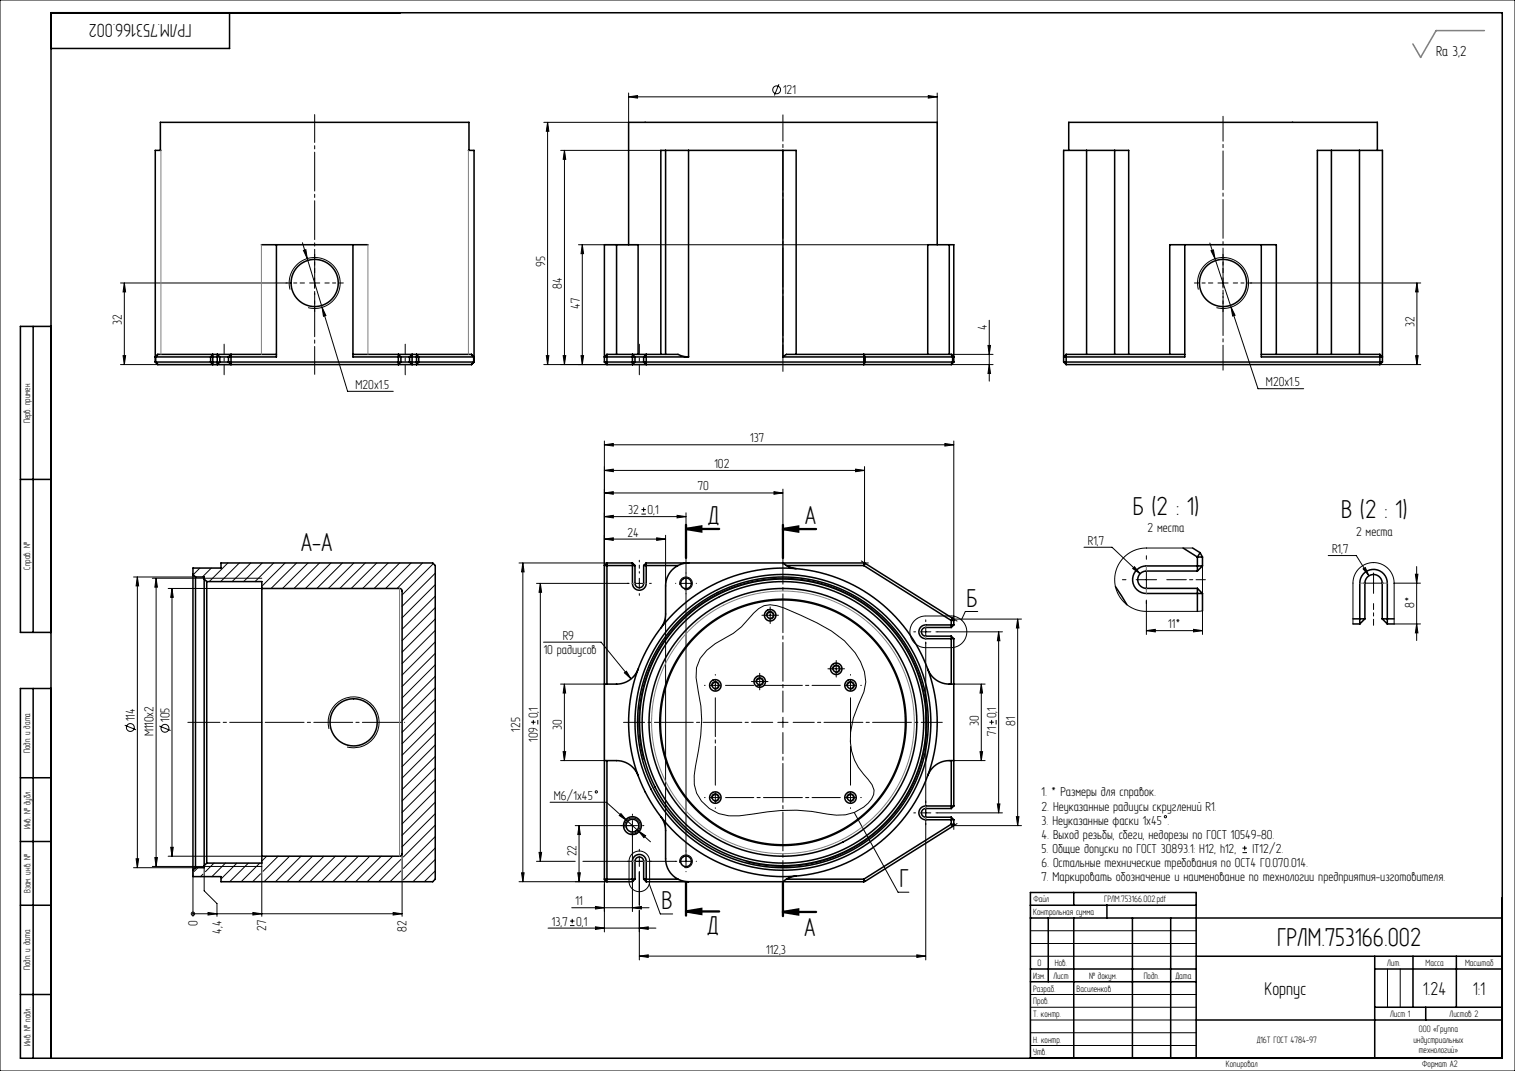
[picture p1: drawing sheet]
<svg xmlns="http://www.w3.org/2000/svg" width="594mm" height="420mm" viewBox="0 0 594 420" stroke-linecap="round" stroke-linejoin="round" font-family="sans-serif">
<g fill="none" stroke="#000" stroke-width=".39">
<path d="M0 0h594v420h-594zM246.5 38l3.5-.5v1zM246.5 36.5v11.5h-33.3M246.5 38h121M305.4 33l-1.8 4.4M364 37.5l3.5 .5-3.5 .5zM367.5 36.5v11.5M214.7 48l.5 3.5h-1zM214.7 48v95M219.8 59h39.3M221.3 59v84M221.3 59l.5 3.5h-1z"/>
<path d="M118.6 95.2l7.7 25.3M119 98.2l.9-.3 .6 3.5zM226.8 96h136.9M228.3 96l.5 3.5h-1zM228.3 96v47M474.3 95.3l18.9 57.1h17.9M474.8 98.3l1-.3 .6 3.5zM47.3 111h65.3M48.8 111l.5 3.5h-1zM48.8 111v32M113.7 113.6a10 10 0 0 1 8.8-12.6 10 10 0 0 1 10.8 10.8 10 10 0 0 1-12.5 8.8M121.4 111h4"/>
<path d="M123.4 109v4M469.9 113.6a10 10 0 0 1 8.8-12.6 10 10 0 0 1 10.8 10.8 10 10 0 0 1-12.6 8.8M477.5 111h4M479.5 109v4M490.3 111h66.7M555.5 111v32M555.5 111l.5 3.5h-1zM48.3 139.5h1l-.5 3.5zM126.3 120.5l1.5 3.2-1 .3zM126.3 120.5l10 33h17.9M214.2 139.5h1l-.5 3.5zM220.8 139.5h1l-.5 3.5z"/>
<path d="M227.8 139.5h1l-.5 3.5zM373 139h16.4M387.4 135.5h1l-.5 3.5zM387.9 125.6v23.9M482.7 120.5l1.5 3.1-.9 .3zM555 139.5h1l-.5 3.5zM47.3 143h43.3M213.2 143h40.2M373 143h16.4M387.9 143l.5 3.5h-1zM541 143h16M237 174.4l3.5-.5v1z"/>
<path d="M237 172.9v125.4h-17.2M237 174.4h137M370.5 173.9l3.5 .5-3.5 .5zM374 172.9v70.4M237 184.5l3.5-.5v1zM237 184.5h102M237 193.3l3.5-.5v1zM237 193.3h70M251.5 199.8h1.7M252.4 199v1.7M303.5 192.8l3.5 .5-3.5 .5zM307 191.8v29.5"/>
<path d="M335.5 184l3.5 .5-3.5 .5zM339 183v37.8M237 211.4l3.5-.5v1zM237 202.6l3.5-.5v1zM237 211.4h24M237 202.6h32M251.5 201.6h1.7M257.5 210.9l3.5 .5-3.5 .5zM261 209.9v115.9M265.5 202.1l3.5 .5-3.5 .5zM269 201.1v138.7M337.7 220l1.5 .9"/>
<path d="M425 214.6h11l11 10.4M467.6 214.9h-18.7l-2.5 .4-2.2 .8-3.3 2.3-2.4 3.1-1.3 3.8v3.9l1 3.4 1.9 2.9 2.6 2.3 3.2 1.4 3.4 .6 22.2-.2M520.8 217.9h11l4.9 7.9M52.4 226.3h24.3M53.9 226.3v114M53.9 226.3l.5 3.5h-1zM61.2 226.8v113M61.2 226.8l.5 3.5h-1zM65.9 230.8h36.8M67.4 230.8v105M67.4 230.8l.5 3.5h-1zM78.4 222.8l-2.6 2.6"/>
<path d="M82.9 222.8l-3.5 3.5M89.3 220.8l-7.3 7.3M93.8 220.8l-7.3 7.3M98.3 220.8l-7.3 7.3M102.7 226.8h-43M102.8 220.8l-7.3 7.3M107.3 220.8l-7.3 7.3M111.8 220.8l-9.1 9.1M116.3 220.8l-10 10M120.8 220.8l-10 10M125.3 220.8l-10 10M129.8 220.8l-10 10"/>
<path d="M134.2 220.8l-10 10M138.7 220.8l-10 10M143.2 220.8l-10 10M147.7 220.8l-10 10M152.2 220.8l-10 10M156.7 220.8l-10 10M161.2 220.8l-10 10M165.7 220.8l-10 10M169.9 221l-12.2 12.3M170.7 224.8l-13 13M170.7 229.3l-13 13M170.7 233.8l-13 13"/>
<path d="M170.7 238.3l-13 13M203.5 220.8h34.5M205 220.8l.5 3.5h-1zM205 220.8v125M210.4 228.8h36.1M211.9 228.8l.5 3.5h-1zM211.9 228.8v109M248.7 228.8h4M250.7 226.8v4M266.6 229.4a2.5 2.5 0 0 1 2.1-3.1 2.5 2.5 0 0 1 2.8 2.7 2.5 2.5 0 0 1-3.2 2.2M267 228.8h4M302 239.3v4"/>
<path d="M338.7 220.8h1.8M383.4 239.8h-4.9l-1.6 3.3M444.8 222.2l2.2 2.8-2.9-2zM445.5 227.3h8M449.5 223.3v8M449.5 235.7v13.1M471.5 221.9v26.9M534.5 223.1l.8-.5 1.4 3.2zM534.5 228.7h8M538.5 224.7v8M546.6 228.7l-.3-2.3-1-2.2-1.6-1.7-2-1.3-2.3-.5-2.4 .1-2.2 .7-1.9 1.4-1.6 2.3-.8 2.6v16.9M546.6 228.7v16h10.3"/>
<path d="M546.6 228.7h10.3M554.9 225.2h1l-.5 3.5zM555.4 222.2v29M170.7 242.7l-13 13M170.7 247.2l-13 13M170.7 251.7l-13 13M170.7 256.2l-13 13M213.1 251.8h22.6l11.7 14.5M277.1 255l3.3-2.6 7.1-4 3.2-2.6 4.8-5.4a8.1 8.1 0 0 1 9.1-2.9 124.6 124.6 0 0 1 21.4 9.9 28.3 28.3 0 0 1 12.9 16l.6 4-.8 3.9-2.1 5a26.9 26.9 0 0 0-1.6 21.8 55.4 55.4 0 0 0 6.9 9.6 5.6 5.6 0 0 1-1.5 7.3 16.5 16.5 0 0 1-16.1 4.3 67.9 67.9 0 0 0-29-.1l-5.5 .7a15.1 15.1 0 0 1-17.1-19.4 65.7 65.7 0 0 0 1.1-29.2l-.9-5.5 .2-4 1.4-3.6zM300 241.3h4M300.5 241.7a1.5 1.5 0 0 1 1.3-1.9 1.5 1.5 0 0 1 1.7 1.6 1.5 1.5 0 0 1-1.9 1.3M358.5 243.4l1.7-1.2 2.1-.6h10.6a6.2 6.2 0 0 1 6.2 6.2 6.2 6.2 0 0 1-6.2 6.2h-9.9a6.2 6.2 0 0 1-5.8-3.8 6.2 6.2 0 0 1 1.3-6.8z"/>
<path d="M361 247.8h4M363 245.8v4M363 252v124.4M367.7 247.8h25.3M373.5 242.5l1.7 1.1M374 242.8h26.5M391.5 247.8l.5 3.5h-1zM391.5 247.8v71M399 242.8v81M399 242.8l.5 3.5h-1zM449.5 247.3l3.5-.5v1zM449.5 247.3h22"/>
<path d="M468 246.8l3.5 .5-3.5 .5zM555.4 244.7l.5 3.5h-1zM170.7 260.7l-13 13M170.7 265.2l-13 13M170.7 269.7l-13 13M170.7 274.2l-13 13M170.7 278.7l-13 13M219.8 268.3h17.2M221.3 268.3v30M221.3 268.3l.5 3.5h-1zM244.8 263.9l.8-.7 1.8 3.1zM278.5 268.8h4"/>
<path d="M279 269.2a1.5 1.5 0 0 1 1.3-1.9 1.5 1.5 0 0 1 1.7 1.6 1.5 1.5 0 0 1-1.9 1.3M280.5 266.8v4M295.9 267.3h4M296.4 267.7a1.5 1.5 0 0 1 1.3-1.9 1.5 1.5 0 0 1 1.7 1.6 1.5 1.5 0 0 1-1.9 1.3M297.9 265.3v4M325.9 262.3h4M326.4 262.7a1.5 1.5 0 0 1 1.3-1.9 1.5 1.5 0 0 1 1.7 1.6 1.5 1.5 0 0 1-1.9 1.3M327.9 260.3v4M332 269.2a1.5 1.5 0 0 1 1.3-1.9 1.5 1.5 0 0 1 1.7 1.6 1.5 1.5 0 0 1-1.9 1.3M374 268.3h12.2M384.7 268.3l.5 3.5h-1zM384.7 268.3v30"/>
<path d="M48.9 284.4l4.4 1.8M62.5 284.7l4.4 1.8M129 285.9a10 10 0 0 1 8.8-12.6 10 10 0 0 1 10.8 10.8 10 10 0 0 1-12.5 8.8M170.7 283.2l-13 13M170.7 287.6l-13 13M170.7 292.1l-13 13M170.7 296.6l-13 13M208.2 283.2h1.8M209.1 282.3v1.8M210.9 282.3v1.8M220.8 294.8h1l-.5 3.5zM252.4 297.9a56.5 56.5 0 0 1 49.6-70.9 56.5 56.5 0 0 1 61.3 61.2 56.5 56.5 0 0 1-71 49.7"/>
<path d="M305 283.3h4M307 281.3v4M374 298.3h12.2M384.2 294.8h1l-.5 3.5zM387.9 283.2h1.8M388.8 282.3v1.8M390.6 282.3v1.8M170.7 301.1l-13 13M170.7 305.6l-13 13M170.7 310.1l-13 13M170.7 314.6l-13 13M170.7 319.1l-13 13"/>
<path d="M215.7 314.6h22.1l17.2 15.5M243.5 319.1l2.2 2.7-2.9-2zM279 313.2a1.5 1.5 0 0 1 1.3-1.9 1.5 1.5 0 0 1 1.7 1.6 1.5 1.5 0 0 1-1.9 1.3M332 313.2a1.5 1.5 0 0 1 1.3-1.9 1.5 1.5 0 0 1 1.7 1.6 1.5 1.5 0 0 1-1.9 1.3M334.9 318.6l17.2 31.3h4.3M361 318.8h4M367.7 318.8h25.3M391 315.3h1l-.5 3.5zM53.4 336.8h1l-.5 3.5zM60.7 336.3h1l-.5 3.5zM65.9 335.8h36.8M66.9 332.3h1l-.5 3.5z"/>
<path d="M80.1 339.5v9.8l5 5v5M83.9 338.5l-3.3 3.3M88.4 338.5l-5.3 5.3M92.9 338.5l-6.2 6.2M97.4 338.5l-7.3 7.3M101.9 338.5l-7.3 7.3M102.7 338.5v20.8M102.7 339.8h-43M104.6 335.8l-1.9 1.9M109.1 335.8l-5.9 5.9M113.5 335.8l-10 10M118 335.8l-10 10"/>
<path d="M122.5 335.8l-10 10M127 335.8l-10 10M131.5 335.8l-10 10M136 335.8l-10 10M140.5 335.8l-10 10M145 335.8l-10 10M149.5 335.8l-10 10M154 335.8l-10 10M157.2 337.1l-8.8 8.7M157.7 334.8v24.5M170.7 323.6l-12.5 12.5M170.7 328.1l-12.5 12.5"/>
<path d="M170.7 332.5l-12.5 12.5M170.7 337l-8.8 8.8M210.4 337.8h15.1M211.4 334.3h1l-.5 3.5zM227 323.8v22M227 323.8l.5 3.5h-1zM228.5 337.8h36.9M245.1 324.5a3 3 0 0 1 2.6-3.7 3 3 0 0 1 3.3 3.2 3 3 0 0 1-3.8 2.7M247.8 334.9a4 4 0 0 1 4.4-.9 4 4 0 0 1 2.5 3.8v7.8a4 4 0 0 1-4 4.1 4 4 0 0 1-4.1-4.1l.1-8.4 .4-1.4zM248 321.8v35.7M250 323.8h-24.5M250.2 325.8l2.9 1.9-.6 .8z"/>
<path d="M250.7 335.8v4M266.6 338.4a2.5 2.5 0 0 1 2.1-3.1 2.5 2.5 0 0 1 2.8 2.7 2.5 2.5 0 0 1-3.2 2.2M267 337.8h4M374 323.2v2.1M374 323.8h26.5M375.2 323l-1.7 1.1M398.5 320.3h1l-.5 3.5zM487.1 334.4h1.8M487.1 332.6h1.8M488 331.7v1.8M52.4 340.3h24.3M75.7 358.3h.1"/>
<path d="M75.7 341.3v18M75.7 358.3h82M77.6 340.3l-1.4 1.4M79.6 342.8l-1 1M81.6 357.8l3.5 .5-3.5 .5zM99.2 357.8l3.5 .5-3.5 .5zM102.2 342.7l-3.1 3.1M154.2 357.8l3.5 .5-3.5 .5zM157.2 341.6l-4.3 4.2M170.7 341.5l-4.3 4.3M203.5 345.8h34.5M204.5 342.3h1l-.5 3.5z"/>
<path d="M224.2 356h30.3M226.5 342.3h1l-.5 3.5zM233.5 355.5l3.5 .5-3.5 .5zM237 344.8v20.7M248 356l3.5-.5v1zM250.7 342v13M250.7 357v19.4M254.6 346.7l4.3 11.7h4.8M214.9 364h42.3M223.5 363h1.7M223.5 361.2h1.7M224.4 360.3v1.8"/>
<path d="M233.5 363.5l3.5 .5-3.5 .5zM250.7 374.9l3.5-.5v1zM250.7 374.9h112.3M250.7 364l3.5-.5v1zM359.5 374.4l3.5 .5-3.5 .5zM404 365h65M404 370h65M404 375h65M544 380v15M549 380v15M404 400h65M404 395h65"/>
<path d="M404 390h65M404 410h65M404 405h65"/>
<circle cx="304.5" cy="35.2" r="1.54"/>
<circle cx="51.1" cy="285.3" r="1.54"/>
<circle cx="64.7" cy="285.6" r="1.54"/>
<circle cx="233.8" cy="310.5" r=".44"/>
<circle cx="456.9" cy="320.3" r=".44"/>
<circle cx="75.7" cy="358.3" r=".67"/>
</g>
<g fill="none" stroke="#000" stroke-width=".9" stroke-linecap="butt">
<path d="M269 207.4l6-1v2zM307 207.5l6-1v2zM269 357.4l6-1v2zM307 357.6l6-1v2z"/>
<circle cx="307" cy="283.3" r="48.2"/>
</g>
<g fill="none" stroke="#000" stroke-width=".39" stroke-dasharray="15.2 1.3 1.3 1.3">
<path d="M449.5 219.3v-1.4M246.7 228.8h-.7M250.7 232.8v.7M254.7 228.8h.7M265 228.8h-.1M269 224.8v-.1M269 232.8v.1M273 228.8h.1M302 239.3v-1.3M441.5 227.3h-1.4M449.5 235.3v1.4M530.5 228.7h.1"/>
<path d="M538.5 220.7v-.1M546.5 228.7h.1M300 241.3h-1.3M302 243.3v1.2M304 241.3h1.2M359 247.8h-.7M363 243.8v-.7M363 251.8v.7M367 247.8h.7M276.5 268.8h-.3M280.5 264.8v-.3M295.9 267.3h-1.3"/>
<path d="M297.9 265.3v-1.3M297.9 269.3v1.2M299.9 267.3h1.2M325.9 262.3h-1.3M327.9 260.3v-1.3M327.9 264.3v1.2M329.9 262.3h1.2M333.5 268.8v-2M333.5 268.8h-2M333.5 268.8v2M333.5 268.8h2M333.5 264.8v-.3"/>
<path d="M337.5 268.8h.2M248 319.8v-.5M276.5 312.8h-.3M280.5 312.8v-2M280.5 312.8h-2M280.5 312.8v2M280.5 312.8h2M280.5 316.8v.2M333.5 312.8v-2M333.5 312.8h-2M333.5 312.8v2M333.5 312.8h2"/>
<path d="M333.5 316.8v.2M337.5 312.8h.2M359 318.8h-.7M363 314.8v-.7M367 318.8h.7M244 323.8h-.5M246.7 337.8h-.7M248 327.8v.5M250.7 333.8v-.7M252 323.8h.5M254.7 337.8h.7M265 337.8h-.1"/>
<path d="M269 333.8v-.1M273 337.8h.1M363 322.8v.7M250.7 341.8v.7M269 341.8v.1"/>
</g>
<path d="M538.5 236.7v8.5" fill="none" stroke="#000" stroke-width=".39" stroke-dasharray="15.2 1.3 1.3 1.3" stroke-dashoffset="12.9"/>
<path d="M119.4 111h-7.3M123.4 107v-7.3M123.4 115v7.2M127.4 111h7.2M475.5 111h-7.2M479.5 107v-7.3M479.5 115v7.2M483.5 111h7.3" fill="none" stroke="#000" stroke-width=".39" stroke-dasharray="15.2 1.3 1.3 1.3" stroke-dashoffset="13.5"/>
<path d="M457.5 227.3h15.1" fill="none" stroke="#000" stroke-width=".39" stroke-dasharray="15.2 1.3 1.3 1.3" stroke-dashoffset="7.6"/>
<path d="M307 279.3v-58.5M303 283.3h-58.5M307 287.3v58.5M311 283.3h58.5" fill="none" stroke="#000" stroke-width=".39" stroke-dasharray="15.2 1.3 1.3 1.3" stroke-dashoffset="6.9"/>
<path d="M250.7 224.8v-5.1" fill="none" stroke="#000" stroke-width=".39" stroke-dasharray="15.2 1.3 1.3 1.3" stroke-dashoffset="14.6"/>
<path d="M284.5 268.8h45M284.5 312.8h45" fill="none" stroke="#000" stroke-width=".39" stroke-dasharray="15.2 1.3 1.3 1.3" stroke-dashoffset="4.2"/>
<path d="M280.5 308.8v-36M333.5 308.8v-36" fill="none" stroke="#000" stroke-width=".39" stroke-dasharray="15.2 1.3 1.3 1.3" stroke-dashoffset="-.9"/>
<path d="M479.5 45.6v99.5" fill="none" stroke="#000" stroke-width=".39" stroke-dasharray="15.2 1.3 1.3 1.3" stroke-dashoffset="5.5"/>
<path d="M102.7 283.3h-29" fill="none" stroke="#000" stroke-width=".39" stroke-dasharray="15.2 1.3 1.3 1.3" stroke-dashoffset="2.6"/>
<path d="M102.7 283.3h56" fill="none" stroke="#000" stroke-width=".39" stroke-dasharray="15.2 1.3 1.3 1.3" stroke-dashoffset="-1.3"/>
<path d="M123.4 44.9v101.9" fill="none" stroke="#000" stroke-width=".39" stroke-dasharray="15.2 1.3 1.3 1.3" stroke-dashoffset="4.3"/>
<path d="M87.9 135v12M158.9 135v12M250.7 135v12" fill="none" stroke="#000" stroke-width=".39" stroke-dasharray="15.2 1.3 1.3 1.3" stroke-dashoffset="11.1"/>
<path d="M307 45v100.6" fill="none" stroke="#000" stroke-width=".39" stroke-dasharray="15.2 1.3 1.3 1.3" stroke-dashoffset="4.9"/>
<path d="M269 207.4h13M269 205.8v13M307 207.5h13M307 205.9v13M269 346v13.1M269 357.4h13M307 346.3v13M307 357.6h13" fill="none" stroke="#000" stroke-width=".9"/>
<g fill="none" stroke="#000" stroke-width=".6">
<path d="M90 5v14h-70M62.9 59v-11h121v11M63.1 59h-2.2v83M183.7 59h2.2v83M261 59h9M261 59h-1.9v80M261 59v80M270 59v81M270 59h37M307 59h5.2v80M307 59v81M419 59v-11h121v11"/>
<path d="M426 59h-9v83M426 59h11M426 59v80M437 59h5.5v80M437 59v80M522 59h-5.5v80M522 59h11M522 59v80M533 59h9v83M533 59v80M102.5 96h5.9M108.4 96v44h-18.8"/>
<path d="M108.4 96h30M138.4 96h5.9M138.4 96v44h18.8M241.7 96h8.5v43M241.7 96h-4.7v46M241.7 96v43M246.5 96v-48h121v48M372.2 96h-8.5v43M372.2 96h1.8v46M372.2 96v43M464.5 96h-5.9v43M464.5 96v44h-47.5l1-1"/>
<path d="M464.5 96h30M494.5 96h5.9v43M494.5 96v44h47.5l-1-1M13 128v120M20 128h-12v120h12M61.9 139l-1 1h25.3M61.9 139h23.3M61.9 139l-.9 1v2l.9 1M83.4 139v4l-.8-1v-2zM85.2 139h5.4M85.2 139v4M85.2 139l1 1"/>
<path d="M86.2 140h3.4M86.2 140v2M89.6 140v2M90.6 139h17.8M90.6 139v4M90.6 139l-1 1M138.4 139h17.8M156.2 139h5.4M156.2 139v4M156.2 139l1 1M157.2 140h3.4M157.2 140v2"/>
<path d="M160.6 140v2M161.6 139h23.3M161.6 139v4M161.6 139l-1 1M163.3 139l.9 1v2l-.9 1zM184.9 139l1 1h-25.3M184.9 139l.8 1v2l-.8 1M238 139l-1 1h12M238 139h10M238 139v4M248 139h5.4M248 139v4"/>
<path d="M248 139l1 1M249 140h3.4M249 140v2M252.4 140h17.6M252.4 140v2M253.4 139h12.4l2.5 .8 1.7 .2M253.4 139v4M253.4 139l-1 1M338.7 139l.5 1v2l-.5 1zM373 139h-64.7l-1.3 1M373 139l1 1h-67M373 139l.5 1v2l-.5 1"/>
<path d="M418 139h46.5M418 139v4M494.5 139h46.5M541 139v4M60.9 142h25.3M60.9 142l1 1M61.9 143h23.3M85.2 143h5.4M86.2 142h3.4M86.2 142l-1 1M89.6 142h67.6M89.6 142l1 1"/>
<path d="M90.6 143h65.6M156.2 143h5.4M157.2 142h3.4M157.2 142l-1 1M160.6 142h25.3M160.6 142l1 1M161.6 143h23.3M185.9 142l-1 1M237 142h12M237 142l1 1M238 143h10M248 143h5.4"/>
<path d="M249 142h3.4M249 142l-1 1M252.4 142h121.6M252.4 142l1 1M253.4 143h119.6M374 142l-1 1M417 142h125M417 142l1 1M418 143h123M542 142l-1 1M8 188h12M463.9 214.9l5.6 3.5"/>
<path d="M467.6 214.9l2.9 1.8M469.5 218.4v5.5M469.5 218.4h2M470.5 216.7l-1 1.7M470.5 216.7l1 1.7M471.5 218.4v3.5M75.7 225.3v116M75.7 225.3v-2.5h11v-2h83l1 1v123l-1 1h-83v-2h-11v-2.5M75.7 225.3l1 1M76.7 226.3v114M76.7 226.3h3.4v.8M80.1 227.1v112.4"/>
<path d="M80.1 227.1l1 1M81.1 228.1v110.4M81.1 228.1h21.6v2.7M102.7 230.8h54l.7 .3 .3 .7-.1 103.4-.9 .6h-54M102.7 230.8v105M237 221.8v123M237 221.8h12M238 220.8v47.5M238 220.8h10M238 220.8l-1 1M248 220.8v8a2.7 2.7 0 0 0 2.7 2.7 2.7 2.7 0 0 0 2.7-2.7v-8M248 220.8l1 1"/>
<path d="M249 221.8v7a1.7 1.7 0 0 0 1.7 1.7 1.7 1.7 0 0 0 1.7-1.7v-7M252.4 221.8h13.4M253.4 220.8h85.3M253.4 220.8l-1 1M270 220.8a9 9 0 0 0-9 9v11a9 9 0 0 1-1.9 5.5M307 220.8a9 9 0 0 0 5.2 2.2M308.3 221.8h30.4M338.7 220.8v1M338.7 221.8l34.3 21.5M338.7 220.8l.5 .1M339.2 220.9l-.5 .9M339.2 220.9l34.3 21.6"/>
<path d="M437.3 230l4.5 7.1M469.5 223.9h-20a3.4 3.4 0 0 0-3.4 3.4 3.4 3.4 0 0 0 3.4 3.4h20M469.5 230.7v9.1M469.5 230.7l2 2M471.5 221.9h-22a5.4 5.4 0 0 0-5.4 5.4 5.4 5.4 0 0 0 5.4 5.4h22M471.5 232.7v6.9M471.5 221.9l-2 2M373 246.1h-10a1.7 1.7 0 0 0-1.7 1.7 1.7 1.7 0 0 0 1.7 1.7h10M373 243.3v2.8M373 249.5v18.8M373 249.5l1 1M373 243.3h1"/>
<path d="M373.5 242.5l-.5 .8M373.5 242.5l.5 .8M374 245.1h-11a2.7 2.7 0 0 0-2.7 2.7 2.7 2.7 0 0 0 2.7 2.7h11M374 243.3v1.8M374 250.5v65.6M374 245.1l-1 1M530.5 242.7h4.6M530.5 244.7h2.6M533.1 244.7v-16a5.4 5.4 0 0 1 5.4-5.4 5.4 5.4 0 0 1 5.4 5.4v16M535.1 242.7v-14a3.4 3.4 0 0 1 3.4-3.4 3.4 3.4 0 0 1 3.4 3.4v14M535.1 242.7l-2 2M541.9 242.7h4.7"/>
<path d="M541.9 242.7l2 2M543.9 244.7h2.7M13 270v145M20 270h-12v145h581v-410h-569v410M250.2 262.4a9 9 0 0 1-8.5 5.9h-4.7M363.7 262.4a9.3 9.3 0 0 0 10.3 5.9M237 298.3h4.7a9 9 0 0 1 8.5 5.9M238 298.3v47.5M373 298.3v18.8M374 298.3a9.4 9.4 0 0 0-10.3 5.9M8 305h12M373 317.1h-10a1.7 1.7 0 0 0-1.7 1.7 1.7 1.7 0 0 0 1.7 1.7h10"/>
<path d="M374 316.1h-11a2.7 2.7 0 0 0-2.7 2.7 2.7 2.7 0 0 0 2.7 2.7h11M374 316.1l-1 1M8 330h12M80.1 339.5v.8h-3.4M81.1 338.5l-1 1M102.7 335.8v2.7h-21.6M259.1 320.3a9 9 0 0 1 1.9 5.5v11a9 9 0 0 0 9 9M373 320.5v2.7M373 323.2l-34.3 21.6M373 323.2h1M373 320.5l1 1M373 323.2l.5 .9"/>
<path d="M373.5 324.1l-34.3 21.5M374 321.5v1.7M374 323.2l-.5 .9M8 355h12M76.7 340.3l-1 1M237 344.8h12M237 344.8l1 1M238 345.8h10M248 345.8v-8a2.7 2.7 0 0 1 2.7-2.7 2.7 2.7 0 0 1 2.7 2.7v8M249 344.8v-7a1.7 1.7 0 0 1 1.7-1.7 1.7 1.7 0 0 1 1.7 1.7v7M249 344.8l-1 1M252.4 344.8h13.4"/>
<path d="M252.4 344.8l1 1M253.4 345.8h85.3M308.3 344.8h30.4M312.2 343.6a9 9 0 0 0-5.2 2.2M338.7 344.8v1M338.7 344.8l.5 .8M339.2 345.6l-.5 .2M404 360h185M404 355h65M411 360v25M421 350v5M421 360v55"/>
<path d="M434 355v5M444 360v55M459 360v55M404 380h65M469 375h120M539 375v40M539 380h50M554 375v20M571 375v20M8 390h12M404 385h65M469 400h120"/>
<path d="M539 395h50M559 395v5M404 415v-65h65v65"/>
<circle cx="123.4" cy="111" r="9.3"/>
<circle cx="479.5" cy="111" r="9.2"/>
<circle cx="269" cy="228.8" r="2.1"/>
<circle cx="302" cy="241.3" r="2.25"/>
<circle cx="302" cy="241.3" r="1.25"/>
<circle cx="280.5" cy="268.8" r="1.25"/>
<circle cx="280.5" cy="268.8" r="2.25"/>
<circle cx="297.9" cy="267.3" r="1.25"/>
<circle cx="297.9" cy="267.3" r="2.25"/>
<circle cx="327.9" cy="262.3" r="2.25"/>
<circle cx="327.9" cy="262.3" r="1.25"/>
<circle cx="333.5" cy="268.8" r="2.25"/>
<circle cx="333.5" cy="268.8" r="1.25"/>
<circle cx="138.7" cy="283.3" r="9.3"/>
<circle cx="307" cy="283.3" r="60.5"/>
<circle cx="307" cy="283.3" r="55.2"/>
<circle cx="307" cy="283.3" r="56.2"/>
<circle cx="307" cy="283.3" r="58"/>
<circle cx="307" cy="283.3" r="57"/>
<circle cx="307" cy="283.3" r="52.5"/>
<circle cx="280.5" cy="312.8" r="1.25"/>
<circle cx="280.5" cy="312.8" r="2.25"/>
<circle cx="333.5" cy="312.8" r="2.25"/>
<circle cx="333.5" cy="312.8" r="1.25"/>
<circle cx="248" cy="323.8" r="3.5"/>
<circle cx="248" cy="323.8" r="2.5"/>
<circle cx="269" cy="337.8" r="2.1"/>
</g>
<path d="M557 22.5h.1" fill="none" stroke="#808080" stroke-width=".39" stroke-dasharray="15.2 1.3 1.3 1.3"/>
<path d="M582 12h-18.9l-6.1 10.5-3-5.3" fill="none" stroke="#808080" stroke-width=".6"/>
<g fill="#000">
<path d="M246.5 38l3.5-.5v1zM364 37.5l3.5 .5-3.5 .5z"/>
<path d="M228.3 96l.5 3.5h-1zM227.8 139.5h1l-.5 3.5zM48.3 139.5h1l-.5 3.5zM48.8 111l.5 3.5h-1z"/>
<path d="M474.8 98.3l1.6 3.2-.6-3.5zM482.7 120.5l.6 3.4 .9-.3zM119 98.2l1.5 3.2-.6-3.5zM126.3 120.5l.5 3.5 1-.3zM250.2 325.8l2.3 2.7 .6-.8zM243.5 319.1l-.7 .7 2.9 2zM244.8 263.9l2.6 2.4-1.8-3.1zM444.8 222.2l-.7 .8 2.9 2zM534.5 223.1l2.2 2.7-1.4-3.2z"/>
<path d="M387.4 135.5h1l-.5 3.5zM387.9 143l.5 3.5h-1z"/>
<path d="M214.2 139.5h1l-.5 3.5zM214.7 48l.5 3.5h-1z"/>
<path d="M220.8 139.5h1l-.5 3.5zM221.3 59l.5 3.5h-1z"/>
<path d="M555 139.5h1l-.5 3.5zM555.5 111l.5 3.5h-1z"/>
<path d="M237 193.3l3.5-.5v1zM303.5 192.8l3.5 .5-3.5 .5zM449.5 247.3l3.5-.5v1zM468 246.8l3.5 .5-3.5 .5z"/>
<path d="M335.5 184l3.5 .5-3.5 .5zM237 184.5l3.5-.5v1z"/>
<path d="M269 207.4l6-1v2zM269 357.4l6-1v2z"/>
<path d="M307 207.5l6-1v2zM307 357.6l6-1v2z"/>
<path d="M53.9 226.3l.5 3.5h-1zM53.4 336.8h1l-.5 3.5z"/>
<path d="M67.4 230.8l.5 3.5h-1zM66.9 332.3h1l-.5 3.5zM61.2 226.8l.5 3.5h-1zM60.7 336.3h1l-.5 3.5z"/>
<path d="M554.9 225.2h1l-.5 3.5zM555.4 244.7l.5 3.5h-1z"/>
<path d="M391.5 247.8l.5 3.5h-1zM391 315.3h1l-.5 3.5z"/>
<path d="M221.3 268.3l.5 3.5h-1zM220.8 294.8h1l-.5 3.5z"/>
<path d="M384.7 268.3l.5 3.5h-1zM384.2 294.8h1l-.5 3.5z"/>
<path d="M211.4 334.3h1l-.5 3.5zM211.9 228.8l.5 3.5h-1z"/>
<path d="M398.5 320.3h1l-.5 3.5zM399 242.8l.5 3.5h-1z"/>
<path d="M81.6 357.8l3.5 .5-3.5 .5zM99.2 357.8l3.5 .5-3.5 .5zM154.2 357.8l3.5 .5-3.5 .5z"/>
<path d="M204.5 342.3h1l-.5 3.5zM205 220.8l.5 3.5h-1z"/>
<path d="M226.5 342.3h1l-.5 3.5zM227 323.8l.5 3.5h-1z"/>
<path d="M233.5 355.5l3.5 .5-3.5 .5zM248 356l3.5-.5v1zM233.5 363.5l3.5 .5-3.5 .5zM250.7 364l3.5-.5v1zM237 211.4l3.5-.5v1zM257.5 210.9l3.5 .5-3.5 .5zM237 202.6l3.5-.5v1zM265.5 202.1l3.5 .5-3.5 .5zM237 174.4l3.5-.5v1zM370.5 173.9l3.5 .5-3.5 .5z"/>
<path d="M250.7 374.9l3.5-.5v1zM359.5 374.4l3.5 .5-3.5 .5z"/>
</g>
<g fill="none" stroke="#808080" stroke-width=".39">
<path d="M63.1 59v80M183.7 59v80M102.5 96v43M144.3 96v43M156.7 230.8v105M248 228.8h1M252.4 228.8h1M449.5 221.9v2M449.5 230.7v2M533.1 228.7h2M541.9 228.7h2M363 245.1v1"/>
<path d="M363 249.5v1M363 316.1v1M248 337.8h1M252.4 337.8h1M363 320.5v1"/>
<circle cx="307" cy="283.3" r="51.5"/>
</g>
<g font-size="11">
<text x="444.1" y="201.9">Б (2 : 1)</text>
<text x="525.8" y="203.3">В (2 : 1)</text>
<text x="277.7" y="205.5">Д</text>
<text x="315.5" y="205.6">А</text>
<text x="117.9" y="216">А-А</text>
<text x="379" y="237.9">Б</text>
<text x="352.6" y="348">Г</text>
<text x="259.4" y="356.5">В</text>
<text x="277.4" y="366.4">Д</text>
<text x="315.3" y="367.1">А</text>
<text x="500.8" y="371">ГРЛМ.753166.002</text>
</g>
<g font-size="7.8">
<text x="75.1" y="9.5" transform="rotate(-180 75.1 9.5)">ГРЛМ.753166.002</text>
<text x="495.8" y="390">Корпус</text>
<text x="557.9" y="390">1.24</text>
<text x="577.6" y="390">1:1</text>
</g>
<text font-size="6.1" x="563.1" y="22">Ra 3,2</text>
<g font-size="5.5">
<text x="307" y="37">121</text>
<text x="213.7" y="104.6" transform="rotate(-90 213.7 104.6)">95</text>
<text x="220.3" y="113.2" transform="rotate(-90 220.3 113.2)">84</text>
<text x="227.3" y="121.2" transform="rotate(-90 227.3 121.2)">47</text>
<text x="47.8" y="127.5" transform="rotate(-90 47.8 127.5)">32</text>
<text x="386.9" y="129.3" transform="rotate(-90 386.9 129.3)">4</text>
<text x="554.5" y="128.1" transform="rotate(-90 554.5 128.1)">32</text>
<text x="139.4" y="152.5">M20x1.5</text>
<text x="496.4" y="151.4">M20x1.5</text>
<text x="294.1" y="173.4">137</text>
<text x="280.1" y="183.5">102</text>
<text x="273.6" y="192.3">70</text>
<text x="246.3" y="201.6">32</text>
<text x="253.9" y="201.6">0,1</text>
<text x="449.9" y="208.7">2 места</text>
<text x="246" y="210.4">24</text>
<text x="426.5" y="213.6">R1,7</text>
<text x="531.7" y="210.1">2 места</text>
<text x="522.3" y="216.9">R1,7</text>
<text x="554.4" y="238.3" transform="rotate(-90 554.4 238.3)">8*</text>
<text x="220.6" y="250.8">R9</text>
<text x="458.1" y="246.3">11*</text>
<text x="213.2" y="256.3">10 радиусов</text>
<text x="210.9" y="281.7" transform="rotate(-90 210.9 281.7)">0,1</text>
<text x="390.5" y="281.7" transform="rotate(-90 390.5 281.7)">0,1</text>
<text x="52.9" y="282.8" transform="rotate(-90 52.9 282.8)">114</text>
<text x="66.4" y="283.1" transform="rotate(-90 66.4 283.1)">105</text>
<text x="204" y="286.9" transform="rotate(-90 204 286.9)">125</text>
<text x="220.3" y="286.2" transform="rotate(-90 220.3 286.2)">30</text>
<text x="383.7" y="284.7" transform="rotate(-90 383.7 284.7)">30</text>
<text x="398" y="284.7" transform="rotate(-90 398 284.7)">81</text>
<text x="60.2" y="288.8" transform="rotate(-90 60.2 288.8)">М110х2</text>
<text x="210.9" y="290.9" transform="rotate(-90 210.9 290.9)">109</text>
<text x="390.5" y="288.4" transform="rotate(-90 390.5 288.4)">71</text>
<text x="217.2" y="313.6">M6/1x45</text>
<text x="408.4" y="312.3">1. * Размеры для справок.</text>
<text x="408.4" y="317.8">2. Неуказанные радиусы скруглений R1.</text>
<text x="408.4" y="323.3">3. Неуказанные фаски 1х45 .</text>
<text x="408.4" y="328.8">4. Выход резьбы, сбеги, недорезы по ГОСТ 10549-80.</text>
<text x="226" y="335.8" transform="rotate(-90 226 335.8)">22</text>
<text x="408.4" y="334.3">5. Общие допуски по ГОСТ 30893.1: H12, h12,</text>
<text x="491" y="334.3">IT12/2.</text>
<text x="408.4" y="339.8">6. Остальные технические требования по ОСТ4 ГО.070.014.</text>
<text x="408.4" y="345.3">7. Маркировать обозначение и наименование по технологии предприятия-изготовителя.</text>
<text x="225.7" y="355">11</text>
<text x="77.4" y="363.1" transform="rotate(-90 77.4 363.1)">0</text>
<text x="104.4" y="365.1" transform="rotate(-90 104.4 365.1)">27</text>
<text x="159.4" y="365.3" transform="rotate(-90 159.4 365.3)">82</text>
<text x="216.4" y="363">13,7</text>
<text x="225.9" y="363">0,1</text>
<text x="86.8" y="366.1" transform="rotate(-90 86.8 366.1)">4,4</text>
<text x="300.4" y="373.9">112,3</text>
</g>
<g font-size="3.9">
<text x="11.9" y="166.1" transform="rotate(-90 11.9 166.1)">Перв. примен.</text>
<text x="11.9" y="223.4" transform="rotate(-90 11.9 223.4)">Справ. №</text>
<text x="11.9" y="295.4" transform="rotate(-90 11.9 295.4)">Подп. и дата</text>
<text x="11.9" y="325.1" transform="rotate(-90 11.9 325.1)">Инв. № дубл.</text>
<text x="11.9" y="350.2" transform="rotate(-90 11.9 350.2)">Взам. инв. №</text>
<text x="405.2" y="353.9">Файл</text>
<text x="432.9" y="353.9">ГРЛМ.753166.002.pdf</text>
<text x="405.1" y="358.9">Контрольная сумма</text>
<text x="11.9" y="380.4" transform="rotate(-90 11.9 380.4)">Подп. и дата</text>
<text x="405.1" y="383.9">Изм.</text>
<text x="406.7" y="378.9">0</text>
<text x="413" y="383.9">Лист</text>
<text x="413.6" y="378.9">Нов.</text>
<text x="427" y="383.9">№ докум.</text>
<text x="448.4" y="383.9">Подп.</text>
<text x="460.9" y="383.9">Дата</text>
<text x="543.9" y="378.9">Лит.</text>
<text x="558.9" y="378.9">Масса</text>
<text x="574.4" y="378.9">Масштаб</text>
<text x="405.1" y="388.9">Разраб.</text>
<text x="422.1" y="388.9">Василенков</text>
<text x="405.1" y="393.9">Пров.</text>
<text x="405.1" y="398.9">Т. контр.</text>
<text x="545" y="398.9">Лист 1</text>
<text x="568.4" y="398.9">Листов 2</text>
<text x="556.3" y="404.7">ООО «Группа</text>
<text x="11.9" y="410.1" transform="rotate(-90 11.9 410.1)">Инв. № подл.</text>
<text x="405.1" y="413.9">Утв.</text>
<text x="405.1" y="408.9">Н. контр.</text>
<text x="492.7" y="408.9">Д16Т ГОСТ 4784-97</text>
<text x="554.2" y="408.9">индустриальных</text>
<text x="556.2" y="413.1">технологий»</text>
<text x="480.7" y="418.6">Копировал</text>
<text x="557.6" y="418.4">Формат A2</text>
</g>
</svg>
